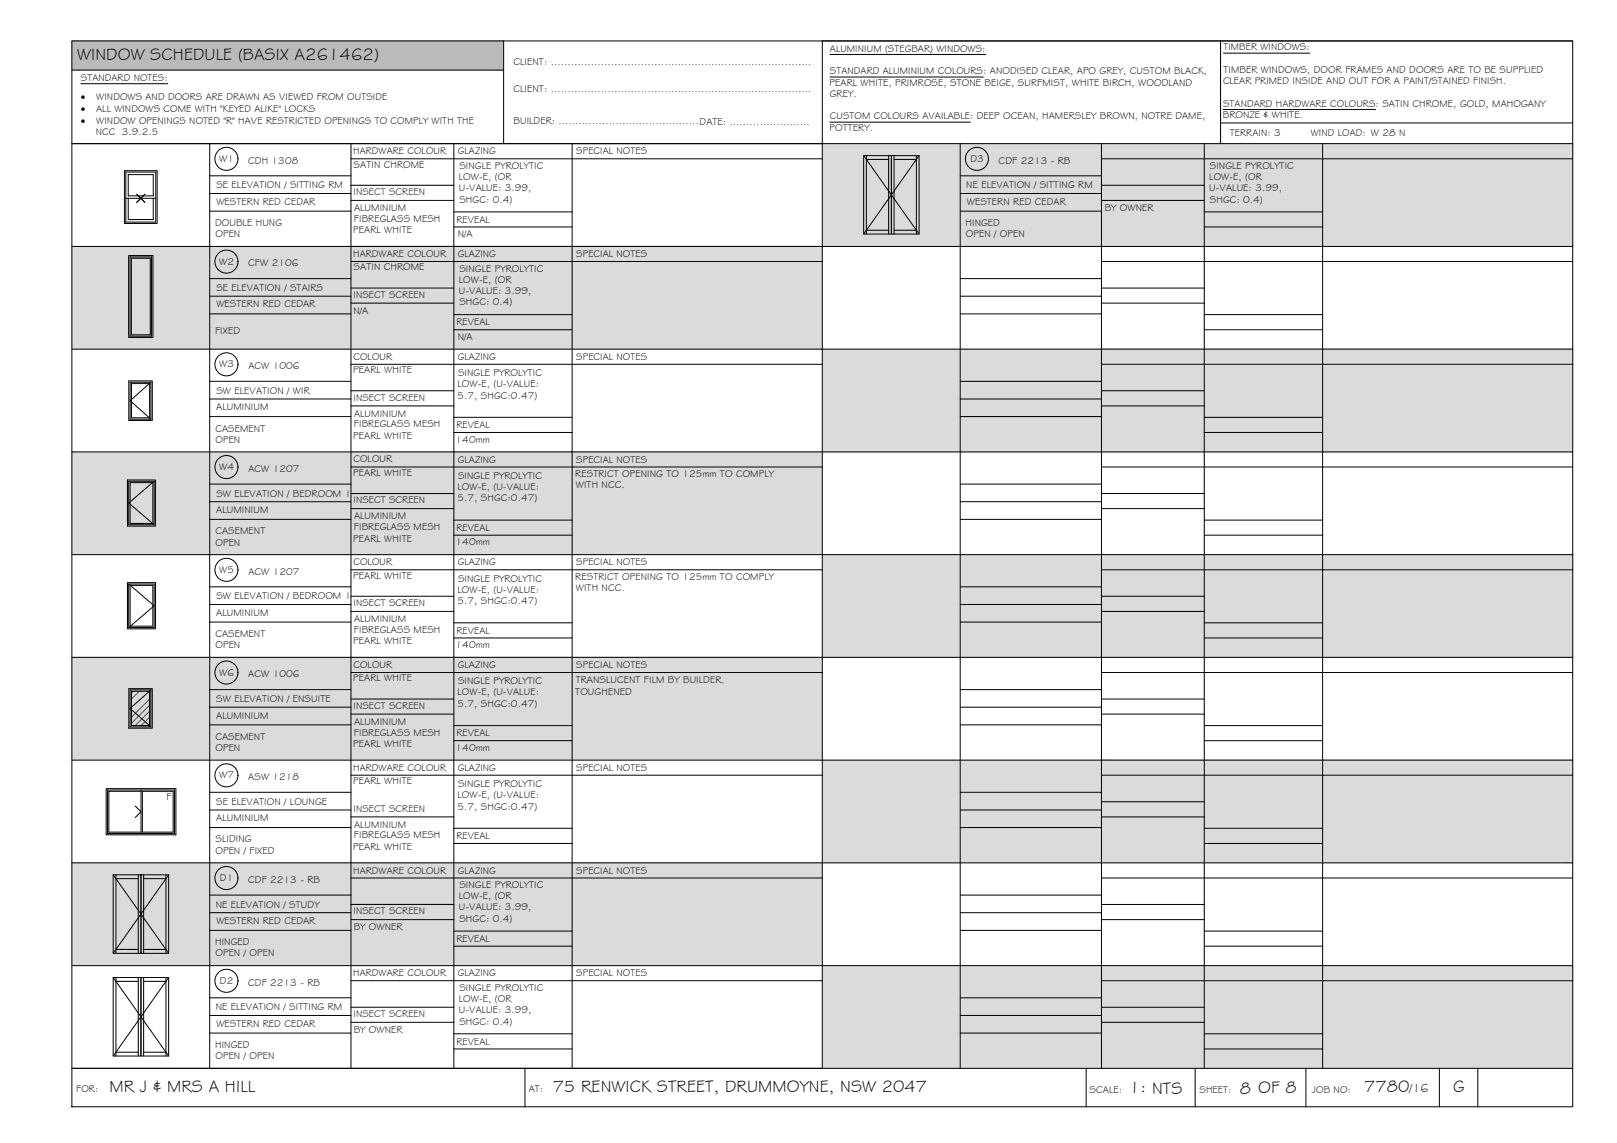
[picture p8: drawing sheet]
<svg xmlns="http://www.w3.org/2000/svg" width="420mm" height="297mm" viewBox="0 0 420 297" stroke-linecap="round" stroke-linejoin="round" font-family="sans-serif">
<!-- layer: WINDOW SCHEDULE HATCH -->
<g fill="#bababa" stroke="#bababa" stroke-width=".26">
<path d="M18.7 10.6l112.2 7.6v-7.6zM18.7 10.6l112.2 7.6h-112.2z"/>
<path d="M286.2 37.3l122.5 4v-4zM286.2 37.3l122.5 4h-122.5z"/>
<path d="M286.2 48.1l26.7 4v-4zM286.2 48.1l26.7 4h-26.7z"/>
<path d="M312.9 55.1l30.8 3.9v-3.9zM312.9 55.1l30.8 3.9h-30.8z"/>
<path d="M91.2 64l122.5 4v-4zM91.2 64l122.5 4h-122.5z"/>
<path d="M91.2 74.9l26.7 3.9v-3.9zM91.2 74.9l26.7 3.9h-26.7z"/>
<path d="M117.9 81.8l30.8 3.9v-3.9zM117.9 81.8l30.8 3.9h-30.8z"/>
<path d="M286.2 90.7l122.5 4v-4zM286.2 90.7l122.5 4h-122.5z"/>
<path d="M286.2 101.6l26.7 3.9v-3.9zM286.2 101.6l26.7 3.9h-26.7z"/>
<path d="M312.9 108.5l30.8 3.9v-3.9zM312.9 108.5l30.8 3.9h-30.8z"/>
<path d="M91.2 117.4l122.5 4v-4zM91.2 117.4l122.5 4h-122.5z"/>
<path d="M91.2 128.3l26.7 3.9v-3.9zM91.2 128.3l26.7 3.9h-26.7z"/>
<path d="M117.9 135.2l30.8 3.9v-3.9zM117.9 135.2l30.8 3.9h-30.8z"/>
<path d="M286.2 144.1l122.5 4v-4zM286.2 144.1l122.5 4h-122.5z"/>
<path d="M286.2 155l26.7 3.9v-3.9zM286.2 155l26.7 3.9h-26.7z"/>
<path d="M312.9 161.9l30.8 3.9v-3.9zM312.9 161.9l30.8 3.9h-30.8z"/>
<path d="M91.2 170.8l122.5 4v-4zM91.2 170.8l122.5 4h-122.5z"/>
<path d="M91.2 181.6l26.7 4v-4zM91.2 181.6l26.7 4h-26.7z"/>
<path d="M117.9 188.6l30.8 3.9v-3.9zM117.9 188.6l30.8 3.9h-30.8z"/>
<path d="M286.2 197.5l122.5 4v-4zM286.2 197.5l122.5 4h-122.5z"/>
<path d="M286.2 208.4l26.7 3.9v-3.9zM286.2 208.4l26.7 3.9h-26.7z"/>
<path d="M312.9 215.3l30.8 3.9v-3.9zM312.9 215.3l30.8 3.9h-30.8z"/>
<path d="M91.2 224.2l122.5 4v-4zM91.2 224.2l122.5 4h-122.5z"/>
<path d="M91.2 235l26.7 4v-4zM91.2 235l26.7 4h-26.7z"/>
<path d="M117.9 242l30.8 3.9v-3.9zM117.9 242l30.8 3.9h-30.8z"/>
<path d="M286.2 250.9l122.5 4v-4zM286.2 250.9l122.5 4h-122.5z"/>
<path d="M286.2 261.8l26.7 3.9v-3.9zM286.2 261.8l26.7 3.9h-26.7z"/>
<path d="M312.9 268.7l30.8 3.9v-3.9zM312.9 268.7l30.8 3.9h-30.8z"/>
</g>
<g fill="#dbdbdb" stroke="#dbdbdb" stroke-width=".26">
<path d="M213.7 37.3l195 26.7v-26.7zM213.7 37.3l195 26.7h-195z"/>
<path d="M18.7 64l195 26.7v-26.7zM18.7 64l195 26.7h-195z"/>
<path d="M213.7 90.7l195 26.7v-26.7zM213.7 90.7l195 26.7h-195z"/>
<path d="M18.7 117.4l195 26.7v-26.7zM18.7 117.4l195 26.7h-195z"/>
<path d="M213.7 144.1l195 26.7v-26.7zM213.7 144.1l195 26.7h-195z"/>
<path d="M18.7 170.8l195 26.7v-26.7zM18.7 170.8l195 26.7h-195z"/>
<path d="M213.7 197.5l195 26.7v-26.7zM213.7 197.5l195 26.7h-195z"/>
<path d="M18.7 224.2l195 26.7v-26.7zM18.7 224.2l195 26.7h-195z"/>
<path d="M213.7 250.9l195 26.7v-26.7zM213.7 250.9l195 26.7h-195z"/>
</g>
<!-- layer: BORDER -->
<g fill="none" stroke="#000" stroke-width=".26">
<path d="M18.7 10.6h390v277h-390zM18.7 18.2h112.2M130.9 10.6v26.7M317.1 10.6v26.7M408.7 10.6h-195v267M18.7 37.3h390M54.5 37.3v240.3M91.2 37.3v240.3M117.9 37.3v240.3M148.7 37.3v240.3M249.5 37.3v240.3M286.2 37.3v240.3"/>
<path d="M312.9 37.3v240.3M317.1 32h91.6M343.7 37.3v240.3M54.5 45.7h36.7M54.5 50.3h36.7M54.5 54.9h36.7M91.2 41.3h122.5M91.2 48.1h26.7M91.2 52.1h26.7M117.9 55.1h30.8M117.9 59h30.8M249.5 45.7h36.7"/>
<path d="M249.5 50.3h36.7M249.5 54.9h36.7M286.2 41.3h122.5M286.2 48.1h26.7M286.2 52.1h26.7M312.9 55.1h30.8M312.9 59h30.8M18.7 64h390M54.5 72.4h36.7M54.5 77h36.7M91.2 68h122.5M91.2 74.9h26.7"/>
<path d="M91.2 78.8h26.7M249.5 72.4h36.7M249.5 77h36.7M286.2 68h122.5M286.2 74.9h26.7M286.2 78.8h26.7M18.7 90.7h390M54.5 81.6h36.7M54.5 99.1h36.7M91.2 94.7h122.5M117.9 81.8h30.8M117.9 85.7h30.8"/>
<path d="M249.5 81.6h36.7M249.5 99.1h36.7M286.2 94.7h122.5M312.9 81.8h30.8M312.9 85.7h30.8M18.7 117.4h390M54.5 103.7h36.7M54.5 108.3h36.7M91.2 101.6h26.7M91.2 105.5h26.7M117.9 108.5h30.8M117.9 112.4h30.8"/>
<path d="M249.5 103.7h36.7M249.5 108.3h36.7M286.2 101.6h26.7M286.2 105.5h26.7M312.9 108.5h30.8M312.9 112.4h30.8M54.5 125.8h36.7M54.5 130.4h36.7M54.5 135h36.7M91.2 121.4h122.5M91.2 128.3h26.7M91.2 132.2h26.7"/>
<path d="M117.9 135.2h30.8M117.9 139.1h30.8M249.5 125.8h36.7M249.5 130.4h36.7M249.5 135h36.7M286.2 121.4h122.5M286.2 128.3h26.7M286.2 132.2h26.7M312.9 135.2h30.8M312.9 139.1h30.8M18.7 144.1h390M54.5 152.5h36.7"/>
<path d="M54.5 157.1h36.7M91.2 148.1h122.5M91.2 155h26.7M91.2 158.9h26.7M249.5 152.5h36.7M249.5 157.1h36.7M286.2 148.1h122.5M286.2 155h26.7M286.2 158.9h26.7M18.7 170.8h390M54.5 161.7h36.7M54.5 179.2h36.7"/>
<path d="M91.2 174.8h122.5M117.9 161.9h30.8M117.9 165.8h30.8M249.5 161.7h36.7M249.5 179.2h36.7M286.2 174.8h122.5M312.9 161.9h30.8M312.9 165.8h30.8M18.7 197.5h390M54.5 183.8h36.7M54.5 188.4h36.7M91.2 181.7h26.7"/>
<path d="M91.2 185.6h26.7M117.9 188.6h30.8M117.9 192.5h30.8M249.5 183.8h36.7M249.5 188.4h36.7M286.2 181.7h26.7M286.2 185.6h26.7M312.9 188.6h30.8M312.9 192.5h30.8M54.5 205.9h36.7M54.5 210.5h36.7M54.5 215.1h36.7"/>
<path d="M91.2 201.5h122.5M91.2 212.3h26.7M117.9 215.3h30.8M117.9 219.2h30.8M249.5 205.9h36.7M249.5 210.5h36.7M249.5 215.1h36.7M286.2 201.5h122.5M286.2 208.4h26.7M286.2 212.3h26.7M312.9 215.3h30.8M312.9 219.2h30.8"/>
<path d="M18.7 224.2h390M54.5 232.6h36.7M54.5 237.2h36.7M91.2 228.2h122.5M91.2 235h26.7M91.2 239h26.7M249.5 232.6h36.7M249.5 237.2h36.7M286.2 228.2h122.5M286.2 235h26.7M286.2 239h26.7M18.7 250.9h390"/>
<path d="M54.5 241.8h36.7M54.5 259.3h36.7M91.2 254.9h122.5M117.9 242h30.8M117.9 245.9h30.8M249.5 241.8h36.7M249.5 259.3h36.7M286.2 254.9h122.5M312.9 242h30.8M312.9 245.9h30.8M18.7 277.6h390M54.5 263.9h36.7"/>
<path d="M54.5 268.5h36.7M91.2 261.8h26.7M91.2 265.7h26.7M117.9 268.7h30.8M117.9 272.6h30.8M136.4 277.6v10M249.5 263.9h36.7M249.5 268.5h36.7M282.2 277.6v10M286.2 261.8h26.7M286.2 265.7h26.7M310.5 277.6v10"/>
<path d="M312.9 268.7h30.8M312.9 272.6h30.8M339.3 277.6v10M374 277.6v10M384 277.6v10"/>
</g>
<!-- layer: TEXT -->
<path d="M215.7 14.2h40.4M317.9 13.8h22.4M21 21.8h22.6M215.6 31.7h36.5M215.7 20h39.8M317.8 28.5h39.6" fill="none" stroke="#000" stroke-width=".26"/>
<!-- layer: WINDOWS -->
<g fill="none" stroke="#000" stroke-width=".26">
<path d="M32.7 44.7h7.8v13h-7.8zM32.7 51.5h7.8M33.3 45.4h6.5v5.5h-6.5zM33.3 51.5v5.6h6.5v-5.6M35.5 50.5l2.1 2.1M37.6 50.5l-2.1 2.1M33.8 66.8h5.6v20.6h-5.6zM34.1 67.1h4.9v19.9h-4.9zM33.8 99.3h5.4l-5.4 4.8 5.4 4.8h-5.4zM34.2 99.7h4.7v8.9h-4.7zM39.2 99.3v9.6M33.5 125.1h6.6l-6.6 5.6 6.6 5.7h-6.6z"/>
<path d="M33.8 125.4h5.9v10.6h-5.9zM40.1 125.1v11.3M33.5 151.8h6.6v11.3h-6.6l6.6-5.7zM33.5 151.8v11.3M33.8 152.1h5.9v10.6h-5.9zM33.8 179.3h5.4l-5.4 4.8 5.4 4.8h-5.4zM34.2 179.7h4.7v8.8h-4.7zM39.2 179.3v9.6M27.9 205.3h17.4v11.3h-17.4zM35.1 209.5l1.5 1.5-1.5 1.4M36.6 205.6h-8.3v10.7h8.3M36.6 205.3v11.3"/>
<path d="M37 205.6h8v10.7h-8z"/>
<circle cx="58.8" cy="41.3" r="3"/>
<circle cx="253.8" cy="41.3" r="3"/>
<circle cx="58.8" cy="68" r="3"/>
<circle cx="58.8" cy="94.7" r="3"/>
<circle cx="58.8" cy="121.4" r="3"/>
<circle cx="58.8" cy="148.1" r="3"/>
<circle cx="58.8" cy="174.8" r="3"/>
<circle cx="58.8" cy="201.5" r="3"/>
<circle cx="58.8" cy="228.2" r="3"/>
<circle cx="58.8" cy="254.9" r="3"/>
</g>
<!-- layer: NEWWORK -->
<g fill="none" stroke="#000" stroke-width=".26">
<path d="M32.3 44.4h8.5v13.7h-8.5zM224.4 40.4h7.2v20.4h-7.2zM225.1 41.4h5.8M225.1 59.8h5.8M225.1 40.4v20.4M230.9 40.4v20.4M231.6 40.4h7.2v20.4h-7.2zM232.3 41.4h5.8M232.3 59.8h5.8M232.3 40.4v20.4M238.1 40.4v20.4M33.4 66.4h6.3v21.3h-6.3z"/>
<path d="M33.5 99h6.1v10.3h-6.1zM33.1 124.7h7.3v12h-7.3zM33.1 151.4h7.3v12h-7.3zM33.5 179h6.1v10.2h-6.1zM27.6 204.9h18.1v12.1h-18.1zM29.4 227.3h7.2v20.4h-7.2zM30.1 228.3h5.8M30.1 227.3v20.4M35.9 227.3v20.4M36.6 227.3h7.2v20.4h-7.2zM37.3 228.3h5.8M37.3 227.3v20.4"/>
<path d="M43.1 227.3v20.4M29.4 254h7.2v20.4h-7.2zM30.1 246.7h5.8M30.1 254v20.4M30.1 255h5.8M35.9 254v20.4M36.6 254h7.2v20.4h-7.2zM37.3 246.7h5.8M37.3 254v20.4M37.3 255h5.8M43.1 254v20.4M30.1 273.4h5.8"/>
<path d="M37.3 273.4h5.8"/>
</g>
<!-- layer: DOORS -->
<path d="M224.4 40.4l7.2 10.2-7.2 10.2M238.8 40.4l-7.2 10.2 7.2 10.2M29.4 227.3l7.2 10.2-7.2 10.2M43.8 227.3l-7.2 10.2 7.2 10.2M29.4 254l7.2 10.2-7.2 10.2M43.8 254l-7.2 10.2 7.2 10.2" fill="none" stroke="#000" stroke-width=".26"/>
<!-- layer: HATCH -->
<path d="M34.6 179.7l-.4 .4M36.2 179.7l-2 2M37.7 187.6l-1 .9M38.9 181.7l-4.7 4.7M38.9 183.3l-4.7 4.7M38.9 184.8l-3.8 3.7M38.9 186.4l-.9 .9" fill="none" stroke="#545454" stroke-width=".26"/>
<g font-size="4.5">
<text x="20" y="15.6">WINDOW SCHEDULE (BASIX A261462)</text>
<text x="28.5" y="283.7">MR J &amp; MRS A HILL</text>
<text x="143.6" y="283.7">75 RENWICK STREET, DRUMMOYNE, NSW 2047</text>
<text x="293.4" y="284">1: NTS</text>
<text x="322.2" y="284.2">8 OF 8</text>
<text x="354.5" y="283.9">7780</text>
<text x="377.6" y="283.8">G</text>
</g>
<text font-size="3.2" x="366.3" y="283.9">/16</text>
<g font-size="2.6">
<text x="133.4" y="16.9">CLIENT: ..............................................................................</text>
<text x="215.7" y="13.5">ALUMINIUM (STEGBAR) WINDOWS:</text>
<text x="317.9" y="13.1">TIMBER WINDOWS:</text>
<text x="21" y="21.1">STANDARD NOTES:</text>
<text x="215.6" y="22.2">PEARL WHITE, PRIMROSE, STONE BEIGE, SURFMIST, WHITE BIRCH, WOODLAND</text>
<text x="215.7" y="19.3">STANDARD ALUMINIUM COLOURS: ANODISED CLEAR, APO GREY, CUSTOM BLACK,</text>
<text x="317.8" y="21.9">CLEAR PRIMED INSIDE AND OUT FOR A PAINT/STAINED FINISH.</text>
<text x="317.9" y="19">TIMBER WINDOWS, DOOR FRAMES AND DOORS ARE TO BE SUPPLIED</text>
<text x="21" y="26.1">·</text>
<text x="21" y="29.1">·</text>
<text x="25" y="29.1">ALL WINDOWS COME WITH &quot;KEYED ALIKE&quot; LOCKS</text>
<text x="25" y="26.1">WINDOWS AND DOORS ARE DRAWN AS VIEWED FROM OUTSIDE</text>
<text x="133.4" y="24">CLIENT: ..............................................................................</text>
<text x="215.6" y="25.2">GREY.</text>
<text x="317.8" y="27.7">STANDARD HARDWARE COLOURS: SATIN CHROME, GOLD, MAHOGANY</text>
<text x="21" y="32.1">·</text>
<text x="24.9" y="35.1">NCC 3.9.2.5</text>
<text x="25" y="32.1">WINDOW OPENINGS NOTED &quot;R&quot; HAVE RESTRICTED OPENINGS TO COMPLY WITH THE</text>
<text x="133.4" y="32.3">BUILDER: ..........................................DATE: ........................</text>
<text x="215.6" y="34">POTTERY.</text>
<text x="215.6" y="31">CUSTOM COLOURS AVAILABLE: DEEP OCEAN, HAMERSLEY BROWN, NOTRE DAME,</text>
<text x="317.7" y="30.7">BRONZE &amp; WHITE.</text>
<text x="319.6" y="35.4">TERRAIN: 3</text>
<text x="340.6" y="35.4">WIND LOAD: W 28 N</text>
<text x="91.8" y="40.1">HARDWARE COLOUR</text>
<text x="119" y="40.1">GLAZING</text>
<text x="149.7" y="40.1">SPECIAL NOTES</text>
<text x="57" y="42.1">W1</text>
<text x="64.5" y="42.6">CDH 1308</text>
<text x="91.9" y="43.6">SATIN CHROME</text>
<text x="119.2" y="46.8">LOW-E, (OR</text>
<text x="119.4" y="43.9">SINGLE PYROLYTIC</text>
<text x="252.1" y="42.1">D3</text>
<text x="259.5" y="42.6">CDF 2213 - RB</text>
<text x="314.2" y="46.8">LOW-E, (OR</text>
<text x="314.4" y="43.9">SINGLE PYROLYTIC</text>
<text x="56.2" y="49">SE ELEVATION / SITTING RM</text>
<text x="56.2" y="53.2">WESTERN RED CEDAR</text>
<text x="91.8" y="50.7">INSECT SCREEN</text>
<text x="119.2" y="49.7">U-VALUE: 3.99,</text>
<text x="119.4" y="52.7">SHGC: 0.4)</text>
<text x="251.1" y="49">NE ELEVATION / SITTING RM</text>
<text x="251.2" y="53.2">WESTERN RED CEDAR</text>
<text x="314.2" y="49.7">U-VALUE: 3.99,</text>
<text x="314.4" y="52.7">SHGC: 0.4)</text>
<text x="55.9" y="58.8">DOUBLE HUNG</text>
<text x="92" y="57.7">FIBREGLASS MESH</text>
<text x="92" y="54.9">ALUMINIUM</text>
<text x="118.6" y="57.9">REVEAL</text>
<text x="250.9" y="58.7">HINGED</text>
<text x="287" y="54.8">BY OWNER</text>
<text x="56" y="61.7">OPEN</text>
<text x="91.8" y="60.7">PEARL WHITE</text>
<text x="118.9" y="61.6">N/A</text>
<text x="251" y="61.6">OPEN / OPEN</text>
<text x="57" y="68.8">W2</text>
<text x="64.5" y="69.3">CFW 2106</text>
<text x="91.8" y="66.8">HARDWARE COLOUR</text>
<text x="91.9" y="70.2">SATIN CHROME</text>
<text x="119" y="66.9">GLAZING</text>
<text x="119.4" y="70.6">SINGLE PYROLYTIC</text>
<text x="149.7" y="66.9">SPECIAL NOTES</text>
<text x="56.2" y="75.7">SE ELEVATION / STAIRS</text>
<text x="91.8" y="77.4">INSECT SCREEN</text>
<text x="119.2" y="73.5">LOW-E, (OR</text>
<text x="119.2" y="76.4">U-VALUE: 3.99,</text>
<text x="56.2" y="79.9">WESTERN RED CEDAR</text>
<text x="91.9" y="81.5">N/A</text>
<text x="119.4" y="79.3">SHGC: 0.4)</text>
<text x="55.9" y="86.9">FIXED</text>
<text x="118.6" y="84.6">REVEAL</text>
<text x="118.9" y="88.3">N/A</text>
<text x="57" y="95.5">W3</text>
<text x="64.5" y="95.9">ACW 1006</text>
<text x="91.8" y="93.5">COLOUR</text>
<text x="119" y="93.5">GLAZING</text>
<text x="149.7" y="93.5">SPECIAL NOTES</text>
<text x="91.8" y="96.9">PEARL WHITE</text>
<text x="118.9" y="100.6">LOW-E, (U-VALUE:</text>
<text x="119" y="97.7">SINGLE PYROLYTIC</text>
<text x="56.2" y="106.7">ALUMINIUM</text>
<text x="56.2" y="102.4">SW ELEVATION / WIR</text>
<text x="91.8" y="104.1">INSECT SCREEN</text>
<text x="118.9" y="103.6">5.7, SHGC:0.47)</text>
<text x="56" y="112.2">CASEMENT</text>
<text x="92" y="111.1">FIBREGLASS MESH</text>
<text x="92" y="108.3">ALUMINIUM</text>
<text x="118.6" y="111.3">REVEAL</text>
<text x="56" y="115.1">OPEN</text>
<text x="91.8" y="114.1">PEARL WHITE</text>
<text x="118.4" y="115">140mm</text>
<text x="57" y="122.2">W4</text>
<text x="64.5" y="122.7">ACW 1207</text>
<text x="91.8" y="123.6">PEARL WHITE</text>
<text x="91.8" y="120.2">COLOUR</text>
<text x="119" y="120.3">GLAZING</text>
<text x="119" y="124.4">SINGLE PYROLYTIC</text>
<text x="149.5" y="124">RESTRICT OPENING TO 125mm TO COMPLY</text>
<text x="149.7" y="120.3">SPECIAL NOTES</text>
<text x="56.2" y="129.1">SW ELEVATION / BEDROOM 1</text>
<text x="91.8" y="130.8">INSECT SCREEN</text>
<text x="118.9" y="127.4">LOW-E, (U-VALUE:</text>
<text x="118.9" y="130.3">5.7, SHGC:0.47)</text>
<text x="149.6" y="126.9">WITH NCC.</text>
<text x="56.2" y="133.3">ALUMINIUM</text>
<text x="92" y="137.8">FIBREGLASS MESH</text>
<text x="92" y="135">ALUMINIUM</text>
<text x="118.6" y="138">REVEAL</text>
<text x="56" y="138.9">CASEMENT</text>
<text x="56" y="141.8">OPEN</text>
<text x="91.8" y="140.8">PEARL WHITE</text>
<text x="118.4" y="141.7">140mm</text>
<text x="57" y="148.9">W5</text>
<text x="64.5" y="149.3">ACW 1207</text>
<text x="91.8" y="146.9">COLOUR</text>
<text x="119" y="147">GLAZING</text>
<text x="149.7" y="147">SPECIAL NOTES</text>
<text x="56.2" y="155.8">SW ELEVATION / BEDROOM 1</text>
<text x="91.8" y="150.3">PEARL WHITE</text>
<text x="118.9" y="154">LOW-E, (U-VALUE:</text>
<text x="119" y="151.1">SINGLE PYROLYTIC</text>
<text x="149.5" y="150.7">RESTRICT OPENING TO 125mm TO COMPLY</text>
<text x="149.6" y="153.6">WITH NCC.</text>
<text x="56.2" y="160">ALUMINIUM</text>
<text x="91.8" y="157.5">INSECT SCREEN</text>
<text x="92" y="161.7">ALUMINIUM</text>
<text x="118.9" y="157">5.7, SHGC:0.47)</text>
<text x="56" y="165.6">CASEMENT</text>
<text x="91.8" y="167.5">PEARL WHITE</text>
<text x="92" y="164.5">FIBREGLASS MESH</text>
<text x="118.6" y="164.7">REVEAL</text>
<text x="56" y="168.5">OPEN</text>
<text x="91.8" y="173.6">COLOUR</text>
<text x="118.4" y="168.4">140mm</text>
<text x="119" y="173.6">GLAZING</text>
<text x="149.7" y="173.7">SPECIAL NOTES</text>
<text x="57" y="175.6">W6</text>
<text x="64.5" y="176.1">ACW 1006</text>
<text x="91.8" y="177">PEARL WHITE</text>
<text x="119" y="177.8">SINGLE PYROLYTIC</text>
<text x="149.6" y="177.4">TRANSLUCENT FILM BY BUILDER.</text>
<text x="56.2" y="182.5">SW ELEVATION / ENSUITE</text>
<text x="91.8" y="184.2">INSECT SCREEN</text>
<text x="118.9" y="180.7">LOW-E, (U-VALUE:</text>
<text x="118.9" y="183.7">5.7, SHGC:0.47)</text>
<text x="149.5" y="180.6">TOUGHENED</text>
<text x="56.2" y="186.7">ALUMINIUM</text>
<text x="92" y="191.2">FIBREGLASS MESH</text>
<text x="92" y="188.4">ALUMINIUM</text>
<text x="118.6" y="191.4">REVEAL</text>
<text x="56" y="192.3">CASEMENT</text>
<text x="56" y="195.2">OPEN</text>
<text x="91.8" y="194.2">PEARL WHITE</text>
<text x="118.4" y="195.1">140mm</text>
<text x="57" y="202.3">W7</text>
<text x="64.5" y="202.7">ASW 1218</text>
<text x="91.8" y="200.3">HARDWARE COLOUR</text>
<text x="91.8" y="203.7">PEARL WHITE</text>
<text x="119" y="200.4">GLAZING</text>
<text x="149.7" y="200.4">SPECIAL NOTES</text>
<text x="43.2" y="207.9">F</text>
<text x="56.2" y="209.2">SE ELEVATION / LOUNGE</text>
<text x="118.9" y="207.4">LOW-E, (U-VALUE:</text>
<text x="119" y="204.5">SINGLE PYROLYTIC</text>
<text x="56.2" y="213.4">ALUMINIUM</text>
<text x="91.8" y="210.9">INSECT SCREEN</text>
<text x="92" y="215.1">ALUMINIUM</text>
<text x="118.9" y="210.4">5.7, SHGC:0.47)</text>
<text x="56" y="221.8">OPEN / FIXED</text>
<text x="56" y="218.9">SLIDING</text>
<text x="91.8" y="220.9">PEARL WHITE</text>
<text x="92" y="217.9">FIBREGLASS MESH</text>
<text x="118.6" y="218.1">REVEAL</text>
<text x="91.8" y="227">HARDWARE COLOUR</text>
<text x="119" y="227">GLAZING</text>
<text x="149.7" y="227.1">SPECIAL NOTES</text>
<text x="57.2" y="229">D1</text>
<text x="64.5" y="229.5">CDF 2213 - RB</text>
<text x="119.2" y="233.7">LOW-E, (OR</text>
<text x="119.4" y="230.8">SINGLE PYROLYTIC</text>
<text x="56.1" y="235.9">NE ELEVATION / STUDY</text>
<text x="91.8" y="237.6">INSECT SCREEN</text>
<text x="119.2" y="236.6">U-VALUE: 3.99,</text>
<text x="119.4" y="239.6">SHGC: 0.4)</text>
<text x="55.9" y="245.6">HINGED</text>
<text x="56.2" y="240.1">WESTERN RED CEDAR</text>
<text x="91.9" y="241.7">BY OWNER</text>
<text x="118.6" y="244.8">REVEAL</text>
<text x="56" y="248.5">OPEN / OPEN</text>
<text x="57.2" y="255.7">D2</text>
<text x="64.5" y="256.2">CDF 2213 - RB</text>
<text x="91.8" y="253.7">HARDWARE COLOUR</text>
<text x="119" y="253.8">GLAZING</text>
<text x="119.4" y="257.5">SINGLE PYROLYTIC</text>
<text x="149.7" y="253.8">SPECIAL NOTES</text>
<text x="56.1" y="262.6">NE ELEVATION / SITTING RM</text>
<text x="119.2" y="260.4">LOW-E, (OR</text>
<text x="119.2" y="263.3">U-VALUE: 3.99,</text>
<text x="56.2" y="266.8">WESTERN RED CEDAR</text>
<text x="91.8" y="264.3">INSECT SCREEN</text>
<text x="91.9" y="268.4">BY OWNER</text>
<text x="119.4" y="266.2">SHGC: 0.4)</text>
<text x="55.9" y="272.3">HINGED</text>
<text x="56" y="275.2">OPEN / OPEN</text>
<text x="118.6" y="271.5">REVEAL</text>
<text x="19.8" y="283.8">FOR:</text>
<text x="137.4" y="283.7">AT:</text>
<text x="283.1" y="284">SCALE:</text>
<text x="311.7" y="284">SHEET:</text>
<text x="340.9" y="284">JOB NO:</text>
</g>
</svg>
